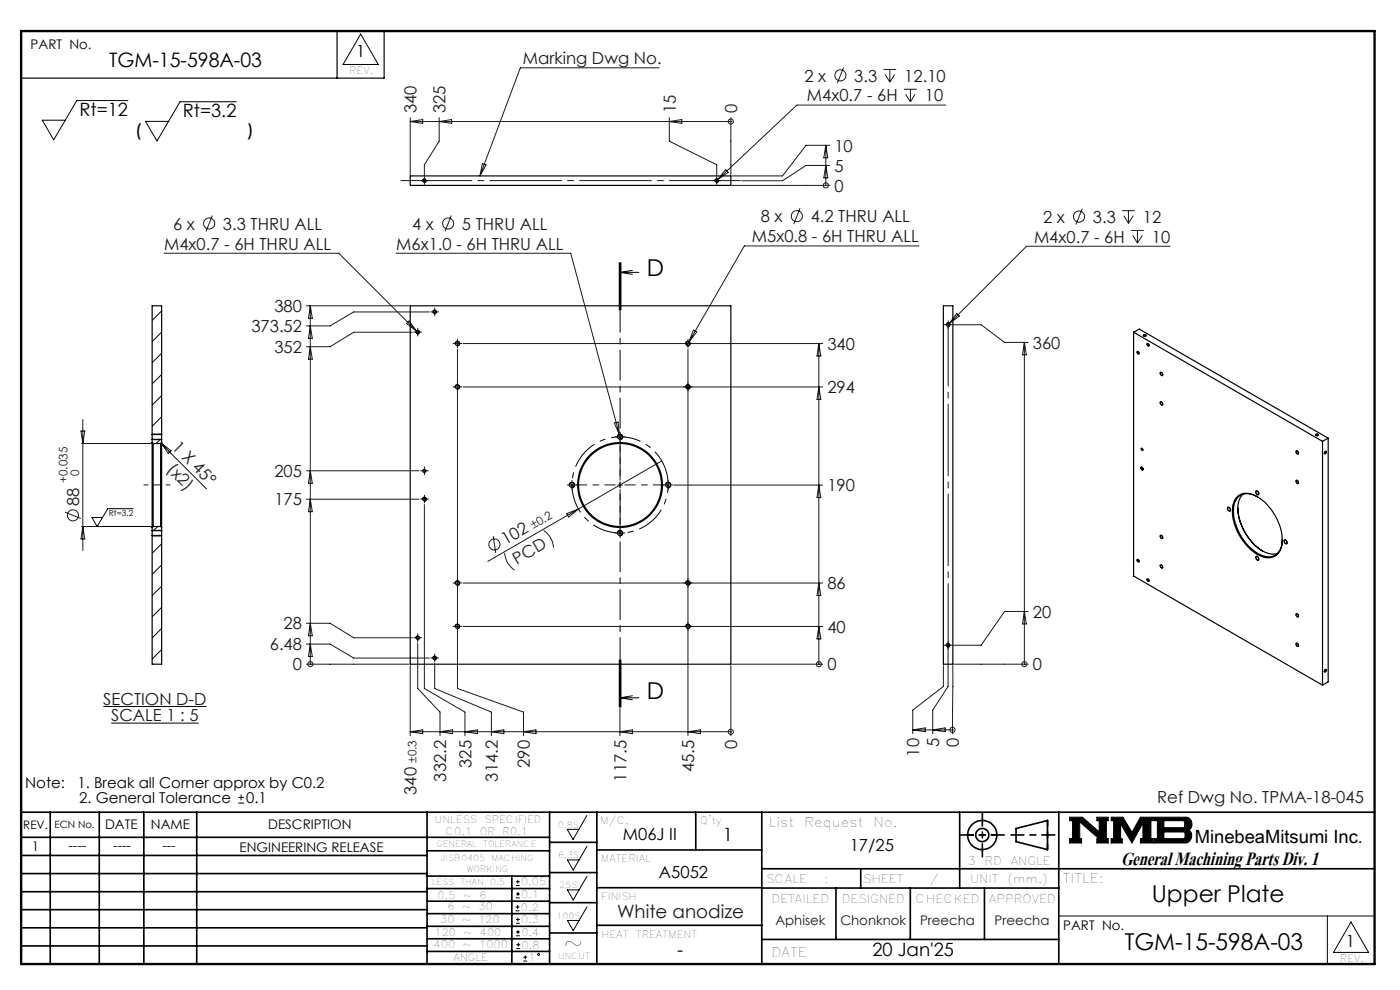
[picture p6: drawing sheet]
<svg xmlns="http://www.w3.org/2000/svg" width="297mm" height="210mm" viewBox="0 0 297 210" stroke-linecap="round" stroke-linejoin="round" font-family="sans-serif">
<g fill="none" stroke="#000" stroke-width=".21">
<path d="M76.5 7.2l3.8 6.5h-7.5zM27.1 21.3h-10.8l-4.9 8.4-2.4-4.2h4.9M50.1 21.6h-11.9l-4.9 8.3-2.4-4.2h4.9M89.6 38.4a.4 .4 0 0 1 .4-.5 .4 .4 0 0 1 .4 .5 .4 .4 0 0 1-.5 .3M151.7 38.4a.4 .4 0 0 1 .3-.5 .4 .4 0 0 1 .4 .5 .4 .4 0 0 1-.5 .3M131.4 55.7v10M131.5 57.8h4M131.5 57.8l2.7 .4M131.5 55.7v10M131.7 55.7v10M134.2 57.4l-2.7 .4M34.3 66l-2 2"/>
<path d="M34.3 70.4l-2 2.1M34.3 74.9l-2 2M34.3 79.4l-2 2M88.2 70.6a.4 .4 0 0 1 .4-.5 .4 .4 0 0 1 .4 .4 .4 .4 0 0 1-.5 .4M91.8 66.3a.4 .4 0 0 1 .4-.5 .4 .4 0 0 1 .4 .4 .4 .4 0 0 1-.5 .4M96.6 73a.51 .51 0 0 1 .4-.6 .51 .51 0 0 1 .5 .5 .51 .51 0 0 1-.6 .5M145.5 73a.51 .51 0 0 1 .4-.6 .51 .51 0 0 1 .5 .5 .51 .51 0 0 1-.6 .5M200.7 69a.4 .4 0 0 1 .4-.5 .4 .4 0 0 1 .4 .4 .4 .4 0 0 1-.5 .4M241.2 74.5a.3 .3 0 0 1 .4 .2 .3 .3 0 0 1-.2 .4l-.2-.3zM242.5 71.1l.5-.1a.19 .19 0 0 1 .2 .2 .19 .19 0 0 1-.3 .2l-.3-.1zM243.3 72.8a.3 .3 0 0 1 .5 .2 .3 .3 0 0 1-.2 .4l-.3-.2zM246.1 79a.41 .41 0 0 1 .5 .2 .41 .41 0 0 1-.1 .5l-.3-.2z"/>
<path d="M32.3 92.1h2M32.3 93.3h2M34 93.2l-.9 .9M34.3 83.9l-2 2M34.3 88.4l-2 2M96.6 82.2a.51 .51 0 0 1 .4-.6 .51 .51 0 0 1 .5 .5 .51 .51 0 0 1-.6 .5M131 92.8a.6 .6 0 0 1 .5-.7 .6 .6 0 0 1 .6 .6 .6 .6 0 0 1-.7 .6M145.5 82.2a.51 .51 0 0 1 .4-.6 .51 .51 0 0 1 .5 .5 .51 .51 0 0 1-.6 .5M242.1 99.1a.29 .29 0 0 1 .4 .2 .29 .29 0 0 1-.3 .4l-.2-.3zM246.1 85.3a.37 .37 0 0 1 .5 .2 .37 .37 0 0 1-.1 .5l-.3-.3zM275 95.6a.38 .38 0 0 1 .4 .3 .38 .38 0 0 1-.1 .4l-.3-.2zM279.1 92.1h.4a.2 .2 0 0 1 .2 .2 .2 .2 0 0 1-.3 .2 .2 .2 0 0 1-.3-.1 .2 .2 0 0 1 0-.3z"/>
<path d="M281 95.9l.1-.1a.24 .24 0 0 1 .4 .1 .24 .24 0 0 1-.3 .3h-.3zM20.3 111.7h11.9M28.2 107.9h-5.3l-2.3 3.8-1.1-1.9h2.2M32.3 112.5h2M32.3 113.7h2M33.5 111.7l-.9 .9M34.3 115.3l-2 2.1M34.3 119.8l-2 2M89.6 106a.4 .4 0 0 1 .4-.5 .4 .4 0 0 1 .4 .5 .4 .4 0 0 1-.5 .3M120.8 103a.6 .6 0 0 1 .5-.7 .6 .6 0 0 1 .6 .6 .6 .6 0 0 1-.7 .6M131 113.2a.59 .59 0 0 1 .5-.7 .59 .59 0 0 1 .6 .6 .59 .59 0 0 1-.7 .6M141.1 103a.61 .61 0 0 1 .6-.7 .61 .61 0 0 1 .6 .6 .61 .61 0 0 1-.7 .6"/>
<path d="M241.2 118.7h.3a.29 .29 0 0 1 .3 .3 .29 .29 0 0 1-.4 .3 .29 .29 0 0 1-.2-.4zM246.2 113.6a.41 .41 0 0 1 .4 .2 .41 .41 0 0 1-.1 .5l-.3-.3zM246.2 119.8a.4 .4 0 0 1 .4 .2 .4 .4 0 0 1-.1 .5l-.4-.4zM260.4 107.6a.47 .47 0 0 1 .6 .3 .47 .47 0 0 1-.2 .6l-.4-.5zM266.4 104.2a.46 .46 0 0 1 .6 .2 .46 .46 0 0 1-.2 .6l-.3-.3zM266.4 118.1a.45 .45 0 0 1 .6 .2 .45 .45 0 0 1-.2 .6l-.3-.2zM272.4 114.6a.51 .51 0 0 1 .6 .2 .51 .51 0 0 1-.1 .6l-.4-.2zM275 101.9a.43 .43 0 0 1 .4 .2 .43 .43 0 0 1-.1 .5l-.3-.4zM34.3 124.3l-2 2M34.3 128.8l-2 2M34.3 133.3l-2 2M34.3 137.8l-2 2"/>
<path d="M88.2 135.4a.4 .4 0 0 1 .4-.5 .4 .4 0 0 1 .4 .4 .4 .4 0 0 1-.5 .4M91.8 139.7a.4 .4 0 0 1 .4-.5 .4 .4 0 0 1 .4 .4 .4 .4 0 0 1-.5 .4M96.6 123.8a.51 .51 0 0 1 .4-.6 .51 .51 0 0 1 .5 .5 .51 .51 0 0 1-.6 .5M96.6 133a.51 .51 0 0 1 .4-.6 .51 .51 0 0 1 .5 .5 .51 .51 0 0 1-.6 .5M131.4 140v10M131.5 140v10M131.7 140v10zM145.5 133a.51 .51 0 0 1 .4-.6 .51 .51 0 0 1 .5 .5 .51 .51 0 0 1-.6 .5M145.5 123.8a.51 .51 0 0 1 .4-.6 .51 .51 0 0 1 .5 .5 .51 .51 0 0 1-.6 .5M200.7 137a.4 .4 0 0 1 .4-.5 .4 .4 0 0 1 .4 .4 .4 .4 0 0 1-.5 .4M243.3 122.8a.3 .3 0 0 1 .5 .2 .3 .3 0 0 1-.2 .4l-.3-.3zM275 136.4a.38 .38 0 0 1 .4 .3 .38 .38 0 0 1-.1 .5l-.3-.4z"/>
<path d="M275 130.2a.4 .4 0 0 1 .4 .2 .4 .4 0 0 1-.1 .5l-.4-.5zM21.9 149.9h21.9M23.6 153.4h18.6M131.5 148h4M131.5 148l2.7 .4M134.2 147.6l-2.7 .4M281.1 142a.29 .29 0 0 1 .3 .4 .29 .29 0 0 1-.4 .1zM50.6 170.3h1.2M50.6 169.1h1.2M51.2 168.5v1.2M120.3 175.9h2.5l-1.2 2.2zM124.5 173l-1.7 2.9"/>
<path d="M124.5 179.5l-1.7 2.9M226.9 173.3h2.7l3.6 3.2v-2.4h-.5v-.8h2.4v.8h-.4v3.8h.4v.9h-2.4v-.9h.5l-4.1-3.6v3.6h.3v.9h-2.5v-.9h.6v-3.8h-.6zM235.7 173.3h2.5l1.9 3.3 1.8-3.3h2.8v.8h-.5v3.8h.5v.9h-2.8v-.9h.6v-3.3l-2.4 4.2-2.4-4v3.2h.4v.8h-2.4v-.9h.6v-3.8h-.6zM244.9 173.3h6.6a1.47 1.47 0 0 1 1.3 1.2 1.47 1.47 0 0 1-.7 1.6 1.48 1.48 0 0 1 .7 1.6 1.48 1.48 0 0 1-1.4 1.1h-6.5v-.9h.6v-3.8h-.6zM246.9 174.1h4.1l.3 .2v1l-.3 .3h-4.1zM246.9 176.5h4.2l.3 .3v.8l-.4 .3h-4.1zM109.4 193.2h.8M109.4 192.4h.8M109.4 187.8h.8M109.4 187h.8M109.5 198.5h.8M109.5 197.7h.8"/>
<path d="M109.5 195.9h.8M109.5 195h.8M109.5 190.5h.8M109.5 189.6h.8M109.8 192v.8M109.9 194.7v.8M109.9 186.6v.8M109.9 189.2v.8M109.9 197.3v.8M110 200v.8M120.4 182.4h2.4l-1.2 2.2zM120.4 188.8h2.4l-1.2 2.1z"/>
<path d="M120.4 195.3h2.4l-1.2 2.1zM124.5 185.9l-1.7 2.9M124.5 192.4l-1.7 2.9M224.6 194.3h67M281.6 194.3v10.2M286.6 195.6l3.7 6.4h-7.4zM109.5 201.2h.8M109.5 200.4h.8M111 203.9h.8M111 203.1h.8M111.4 202.7v.8"/>
<circle cx="114.3" cy="202.5" r=".2"/>
</g>
<g fill="none" stroke="#000" stroke-width=".35">
<path d="M4.5 172.3h287.1M4.5 177.6h112.1M10.7 172.3v32.2M21.1 172.3v32.2M30.5 172.3v32.2M41.7 172.3v32.2M90.6 172.3v32.2M116.6 172.3v32.2M116.6 178.7h10M126.6 172.3v32.2M147.6 172.3v8M161.6 172.3v32.2"/>
<path d="M203.6 172.3v16.1M215.5 175.7l6.7-1.6v6.1l-6.7-1.7zM224.6 172.3v32.2M4.5 185.3h86.1M4.5 181.5h86.1M4.5 189.2h86.1M4.5 193h86.1M4.5 196.8h86.1M90.6 199.1h26M90.6 193.8h26M90.6 188.5h26M90.6 191.2h26"/>
<path d="M90.6 180.5h26M90.6 185.8h26M90.6 196.5h26M108.6 185.8v18.5M116.6 185.1h10M116.6 191.5h10M116.6 197.9h10M126.6 196.3h35M126.6 188.3h35M126.6 180.3h35M161.6 184.3h130M161.6 199.3h63"/>
<path d="M161.6 188.4h63M177.3 188.4v10.9M182.6 184.3v4.1M193.1 188.4v10.9M208.8 188.4v10.9M4.5 200.7h86.1M90.6 201.8h26"/>
<circle cx="208.4" cy="177.1" r="3.1"/>
<circle cx="208.4" cy="177.1" r="1.4"/>
</g>
<path d="M4.5 6.6h287.1" fill="none" stroke="#000" stroke-width=".21" stroke-dasharray="6.3 1.3 1.3 1.3" stroke-dashoffset="1.9"/>
<g fill="none" stroke="#000" stroke-width=".25">
<path d="M71.5 6.6v10M81.5 6.6v10h-77M87 37.3h68v2h-68zM87 64.9h68v76h-68zM200.1 64.9h2v76h-2zM240.5 70.5v51.7l40.1 23.1M240.5 70.5l40.1 23.1M240.5 70.5l1.2-.7 40.1 23.1M241.3 74.6h.1a.28 .28 0 0 1 .2 .2 .28 .28 0 0 1-.1 .3l-.2-.3zM243.4 72.9h.1a.28 .28 0 0 1 .2 .2 .28 .28 0 0 1-.1 .3l-.2-.2zM246.2 79.1a.33 .33 0 0 1 .4 .1 .33 .33 0 0 1-.1 .4l-.3-.2zM32.3 92.2v1"/>
<path d="M32.3 93.9v18M32.3 92.2v-27.3h2v27.3M32.3 93.2h2M32.3 92.2h2M32.3 93.2v.7M32.3 93.9l.2 .2M32.5 94.1v17.6M32.5 94.1h1.6M34.1 94.1v17.6M34.3 92.2v1M34.3 93.9v18M34.3 93.9l-.2 .2"/>
<path d="M34.3 93.2v.7M242.1 99.2a.24 .24 0 0 1 .3 .1 .24 .24 0 0 1-.1 .3zM242.1 95.1h.1a.25 .25 0 0 1 .3 .2 .25 .25 0 0 1-.2 .3l-.2-.3zM246.2 85.3a.33 .33 0 0 1 .4 .2 .33 .33 0 0 1-.1 .4l-.3-.3zM275 95.7a.35 .35 0 0 1 .4 .2 .35 .35 0 0 1-.1 .4l-.3-.2zM279.2 92.1l.5 .1a.25 .25 0 0 1-.3 .2 .25 .25 0 0 1-.2-.3zM280.6 93.6v51.7M281 95.9l.2-.1a.22 .22 0 0 1 .1 .3 .22 .22 0 0 1-.3 0zM281.8 92.9v51.7l-1.2 .7M281.8 92.9l-1.2 .7M32.3 112.6v1M32.3 113.6v27.3h2v-27.3"/>
<path d="M32.3 113.6h2M32.3 111.9v.7M32.3 112.6h2M32.5 111.7l-.2 .2M32.5 111.7h1.6M34.1 111.7l.2 .2M34.3 112.6v1M34.3 111.9v.7M241.3 118.7a.23 .23 0 0 1 .3 .2 .23 .23 0 0 1-.2 .3zM246.2 113.7a.33 .33 0 0 1 .4 .1 .33 .33 0 0 1-.1 .4l-.3-.2zM246.2 119.9a.33 .33 0 0 1 .4 .2 .33 .33 0 0 1-.1 .4l-.3-.4zM260.5 107.7a.43 .43 0 0 1 .4 .2 .43 .43 0 0 1-.1 .5l-.3-.3z"/>
<path d="M262.5 105.3a3.6 3.6 0 0 1 4.6 .3 11.4 11.4 0 0 1 4.9 10 3 3 0 0 1-4.9 2.2 11.2 11.2 0 0 1-5.6-10.7l.3-.8zM262.6 107.8a11.7 11.7 0 0 0 5.2 9.1M263.7 104.8a5.3 5.3 0 0 0-.8 5.4 10.7 10.7 0 0 0 6.1 7.2l.8 .1 1.1-.1M266.5 104.2a.39 .39 0 0 1 .4 .2 .39 .39 0 0 1-.1 .5l-.3-.2zM266.5 118.1a.42 .42 0 0 1 .5 .2 .42 .42 0 0 1-.2 .5l-.3-.4zM266.8 105.4a3.1 3.1 0 0 0-5 1.5 10.6 10.6 0 0 0 3.5 9.3 4.7 4.7 0 0 0 5.1 1.6 3.5 3.5 0 0 0 1.6-3.3M272.5 114.6a.42 .42 0 0 1 .4 .2 .42 .42 0 0 1-.1 .5l-.3-.4zM275 101.9a.31 .31 0 0 1 .4 .2 .31 .31 0 0 1-.2 .4l-.2-.2zM243.4 122.8h.1a.28 .28 0 0 1 .2 .2 .28 .28 0 0 1-.1 .3l-.2-.2zM275 136.5a.31 .31 0 0 1 .4 .2 .31 .31 0 0 1-.2 .4l-.2-.2zM275 130.2a.3 .3 0 0 1 .4 .2 .3 .3 0 0 1-.2 .4l-.2-.3z"/>
<circle cx="90" cy="38.3" r=".33"/>
<circle cx="152" cy="38.3" r=".33"/>
<circle cx="88.6" cy="70.5" r=".33"/>
<circle cx="92.2" cy="66.2" r=".34"/>
<circle cx="97" cy="72.9" r=".42"/>
<circle cx="145.9" cy="72.9" r=".43"/>
<circle cx="201.1" cy="68.9" r=".33"/>
<circle cx="242.9" cy="71.1" r=".24"/>
<circle cx="90" cy="99.9" r=".33"/>
<circle cx="97" cy="82.1" r=".41"/>
<circle cx="131.5" cy="92.7" r=".51"/>
<circle cx="145.9" cy="82.1" r=".42"/>
<circle cx="90" cy="105.9" r=".33"/>
<circle cx="121.3" cy="102.9" r=".5"/>
<circle cx="131.5" cy="102.9" r="9"/>
<circle cx="131.5" cy="102.9" r="8.8"/>
<circle cx="131.5" cy="113.1" r=".51"/>
<circle cx="141.7" cy="102.9" r=".51"/>
<circle cx="88.6" cy="135.3" r=".33"/>
<circle cx="92.2" cy="139.6" r=".34"/>
<circle cx="97" cy="123.7" r=".42"/>
<circle cx="97" cy="132.9" r=".41"/>
<circle cx="145.9" cy="123.7" r=".43"/>
<circle cx="145.9" cy="132.9" r=".42"/>
<circle cx="201.1" cy="136.9" r=".33"/>
<circle cx="281.2" cy="142.3" r=".24"/>
</g>
<path d="M205.3 177.1h6.2M222.2 174v6.2" fill="none" stroke="#000" stroke-width=".35" stroke-dasharray="15.2 1.3 1.3 1.3" stroke-dashoffset="14.1"/>
<path d="M203.8 177.1h9.2M208.4 172.5v9.2M214.5 177.1h9.3" fill="none" stroke="#000" stroke-width=".35" stroke-dasharray="15.2 1.3 1.3 1.3" stroke-dashoffset="12.5"/>
<path d="M4.5 6.6h287.1v197.9h-287.1z" fill="none" stroke="#000" stroke-width=".5"/>
<path d="M226.9 173.3v.8h.6v3.8h-.6v.9h2.5v-.9h-.3v-3.6l4.1 3.6h-.5v.9h2.4v-.9h-.4v-3.8h.4v-.8h-2.4v.8h.5v2.4l-3.6-3.2zM235.7 173.3v.8h.6v3.8h-.6v.9h2.4v-.8h-.4v-3.2l2.4 4 2.4-4.2v3.3h-.6v.9h2.8v-.9h-.5v-3.8h.5v-.8h-2.8l-1.8 3.3-1.9-3.3zM246.9 176.5h4.2l.3 .2v1l-.3 .2h-4.2zM244.9 173.3v.8h.6v3.8h-.6v.9h6.9l.7-.5 .3-.9-.1-.7-.6-.6a1.48 1.48 0 0 0 .7-1.6 1.48 1.48 0 0 0-1.3-1.2zM246.9 174.1h4.1l.3 .2v1.1l-.2 .2h-4.2z" fill-rule="evenodd" fill="#000"/>
<g fill="none" stroke="#191924" stroke-width=".21">
<path d="M139.8 14.4h-29.4l-8.6 22.9M179 14.3l-1.4 3.4M187.4 14.7h2.7M187.8 15.8l1 1.6M188.8 14.7v2.7M189.8 15.8l-1 1.6M191.8 18.9h2.7M192.1 20l1 1.6M193.1 18.9v2.7M194.1 20l-1 1.6M87 25v12M87 25.8l2.7-.4v.8z"/>
<path d="M87 25.8h68M89.5 38.3h1M90 37.8v1M93.2 25v4.9l-3.2 5.1v2.2M93.2 25.8l2.6-.4v.8zM102.3 34.7l.8 .3-1.3 2.3zM142 25v4.9l10 5.1v2.2M142 25.8l2.6-.4v.8zM151.5 38.3h1M152 37.8v1M152.3 38.1l-.5 .5M153.9 36l.6 .6-2.2 1.5z"/>
<path d="M155 25.8h.1M155 25v12M155.3 39.3h20.7M175.2 39.3h.1M175.2 30.8v8.5M175.2 35.1l.4 2.6h-.8zM175.2 30.8l.4 2.7h-.8zM176 35.1h-5l-5 3.2h-8.7M176 30.8h-5l-5 6.5h-10.7M200.6 22.3h-31.5l-16.8 15.8M34.8 53.7h37.1l16.9 17M45 45.7l-1.3 3.4"/>
<path d="M84 53.7h37.1l10.3 38.5M95.7 45.7l-1.3 3.4M169.7 44.2l-1.3 3.3M194.9 52.2h-37l-11.7 20.3M229.6 44.3l-1.4 3.3M238.1 44.7h2.6M238.4 45.7l1 1.7M239.4 44.7v2.7M240 48.9h2.6M240.3 49.9l1 1.7M240.4 45.7l-1 1.7M241.3 48.9v2.7"/>
<path d="M242.3 49.9l-1 1.7M248.2 52.2h-30.4l-16.9 16.9M65 64.9h21.7M65.8 64.9v76M65.8 73.5l.5 2.7h-.9zM65.8 69.1l.5 2.7h-.9zM65.8 64.9l.5 2.6h-.9zM86.2 68.6l.6-.5 1.6 2.1zM87.5 70.5h-12.5l-5 3h-5M88.1 70.5h1M88.6 70v1M91.1 66.2h-16.1l-5 2.9h-5"/>
<path d="M91.7 66.2h1M92.2 65.7v1M96.5 72.9h1M97 72.4v1M97 74.1v71.9l14.1 5.1v5M98.2 72.9h76.3M145.9 72.4v1M145.9 74.1v82M146.2 72.5l-.5 .7M147.1 70l.7 .4-1.6 2.1zM173.7 72.9v68M173.7 72.9l.4 2.6h-.8z"/>
<path d="M200.6 68.9h1M201.1 68.4v1M202.2 68.9h5.9l5 3.7h5M203 66.5l.5 .6-2.1 1.5zM217.3 72.6v68.3M217.3 72.6l.4 2.7h-.8zM17.2 91.4h.8l-.4 2.7zM17.3 94.1h14.9M17.6 89v27.8M34.2 94l2.1 1.6-.6 .6zM34.2 94l9.6 9.7M65 99.9h23.9"/>
<path d="M65.8 99.9l.5 2.6h-.9zM89.5 99.9h1M90 99.4v1M96.5 82.1h1M98.2 82.1h76.3M130.3 89.7l.8-.2 .3 2.7zM131 92.7h1M131.4 92.2l.3 1M131.5 92.2v1M140.4 97.8l-17.7 10.2M173.7 82.1l.4 2.6h-.8zM13.8 108.6l3.3 1.4"/>
<path d="M17.3 111.7h14.9M17.6 111.7l.4 2.6h-.8zM65 105.9h23.9M65.8 105.9l.5 2.6h-.9zM89.5 105.9h1M90 105.4v1M90 107v39l8.6 5.1v5M104.6 113.7l.6 3.6M107.1 117.3v.6a4.7 4.7 0 0 0 2 3M115.3 112.5l.7 .6a4.6 4.6 0 0 1 1.4 3.1M120.2 109l2.5-1-2.1 1.7zM120.8 102.9h1"/>
<path d="M121.3 102.4v1M122.7 108l-19.2 11.1M131 102.9h1M131 113.1h1M131.5 102.4v1M131.5 112.6v1M141.2 102.9h1M141.7 102.4v1M143 102.9h31.5M173.7 102.9l.4 2.6h-.8zM65 136.6h5l5 3h16.1M65 132.2h5l5 3.1h12.5"/>
<path d="M65.8 136.6l.5 2.7h-.9zM65.8 132.2l.5 2.7h-.9zM88.1 135.3h1M88.6 134.8v1M88.6 136.4v9.6l4.7 5.1v5M91.7 139.6h1M92.2 139.1v1M96.5 132.9h1M96.5 123.7h1M98.2 132.9h76.3M98.2 123.7h76.3M173.7 132.9l.4 2.6h-.8z"/>
<path d="M173.7 123.7l.4 2.6h-.8zM200.6 136.9h1M201.1 136.4v9.2l-3.2 5v5M217.3 129.7l.4 2.7h-.8zM218.1 129.7h-5l-5 7.2h-5.9M65 140.9h21.7M65.8 140.9h.1M87 155.2h68M87 141.2v14.9M87 155.2l2.7-.4v.8zM92.2 140.7v5.3l12 5.1v5M93.3 155.2l2.7-.4v.8z"/>
<path d="M98.6 155.2l2.7-.4v.8zM104.2 155.2l2.7-.4v.8zM111.1 155.2l2.6-.4v.8zM131.5 150.3v5.8M131.5 155.2l2.7-.4v.8zM145.9 155.2l2.7-.4v.8zM155 155.2h.1M155 141.2v14.9M155.3 140.9h19.2M173.7 140.9h.1M193.6 154.8h8.5M193.6 154.8l2.7-.4v.8z"/>
<path d="M197.9 154.8l2.6-.4v.8zM200.1 141.2v4.4l-6.5 5v5M202.1 154.8h.1M202.1 141.2v14.4M202.4 140.9h15.7M217.3 140.9h.1"/>
<circle cx="178.3" cy="16" r="1.18"/>
<circle cx="155" cy="25.8" r=".54"/>
<circle cx="175.2" cy="39.3" r=".54"/>
<circle cx="44.4" cy="47.4" r="1.18"/>
<circle cx="95.1" cy="47.4" r="1.18"/>
<circle cx="169" cy="45.9" r="1.18"/>
<circle cx="228.9" cy="45.9" r="1.17"/>
<circle cx="15.5" cy="109.3" r="1.18"/>
<circle cx="104.9" cy="115.5" r="1.18"/>
<circle cx="65.9" cy="140.9" r=".54"/>
<circle cx="155" cy="155.2" r=".54"/>
<circle cx="173.7" cy="140.9" r=".54"/>
<circle cx="202.1" cy="154.8" r=".54"/>
<circle cx="217.3" cy="140.9" r=".55"/>
</g>
<path d="M141.3 99.9a10.2 10.2 0 0 0-17-4.2 10.2 10.2 0 0 0 4.4 16.9 10.2 10.2 0 0 0 12.8-11.8l-.2-.9" fill="none" stroke="#000" stroke-width=".21" stroke-dasharray="6.3 1.3 1.3 1.3" stroke-dashoffset="1.6" stroke-linecap="butt"/>
<path d="M131.5 55.7v94.3" fill="none" stroke="#000" stroke-width=".21" stroke-dasharray="6.3 1.3 1.3 1.3" stroke-dashoffset="1.8"/>
<path d="M36.1 102.9h-5.6" fill="none" stroke="#191924" stroke-width=".21" stroke-dasharray="15.2 1.3 1.3 1.3" stroke-dashoffset="14.3"/>
<path d="M157 38.3h-72" fill="none" stroke="#191924" stroke-width=".21" stroke-dasharray="15.2 1.3 1.3 1.3" stroke-dashoffset=".2"/>
<path d="M201.1 68.9v68" fill="none" stroke="#191924" stroke-width=".21" stroke-dasharray="15.2 1.3 1.3 1.3" stroke-dashoffset="2.2"/>
<g fill="none" stroke="#191924" stroke-width=".21" stroke-dasharray="15.2 1.3 1.3 1.3">
<path d="M89.5 38.3h-.3M90 37.8v-.3M90 38.8v.3M90.5 38.3h.4M151.5 38.3h-.3M152 37.8v-.3M152 38.8v.3M152.5 38.3h.4M88.1 70.4h-.3M88.6 69.9v-.3M88.6 70.9v.4M89.1 70.4h.3"/>
<path d="M91.7 66.2h-.3M92.2 65.7v-.4M92.2 66.7v.3M92.7 66.2h.3M96.5 72.9h-.4M97 72.4v-.5M97 73.4v.4M97.5 72.9h.5M145.4 72.9h-.4M145.9 72.4v-.5M145.9 73.4v.4M146.4 72.9h.5"/>
<path d="M200.6 68.9h-.3M201.1 68.4v-.4M201.1 69.4v.3M201.6 68.9h.4M89.5 99.9h-.3M90 99.4v-.4M90.5 99.9h.4M96.5 82.1h-.4M97 81.6v-.5M97 82.6v.4M97.5 82.1h.5M131 92.7h-.5"/>
<path d="M131.5 92.2v-.5M131.5 93.2v.5M132 92.7h.5M145.4 82.1h-.4M145.9 81.6v-.5M145.9 82.6v.4M146.4 82.1h.5M89.5 105.9h-.3M90 100.4v.3M90 105.4v-.4M90 106.4v.3M90.5 105.9h.4"/>
<path d="M120.8 102.9h-.5M121.3 102.4v-.5M121.3 103.4v.5M121.8 102.9h.5M131 113.1h-.5M131.5 112.6v-.5M131.5 113.6v.5M132 113.1h.5M141.2 102.9h-.5M141.7 102.4v-.5M141.7 103.4v.5M142.2 102.9h.5"/>
<path d="M88.1 135.3h-.3M88.6 134.8v-.4M88.6 135.8v.3M89.1 135.3h.3M91.7 139.6h-.3M92.2 139.1v-.4M92.7 139.6h.3M96.5 123.7h-.4M96.5 132.9h-.4M97 123.2v-.5M97 124.2v.4M97 132.4v-.5"/>
<path d="M97 133.4v.4M97.5 123.7h.5M97.5 132.9h.5M145.4 132.9h-.4M145.4 123.7h-.4M145.9 132.4v-.5M145.9 133.4v.4M145.9 123.2v-.5M145.9 124.2v.4M146.4 132.9h.5M146.4 123.7h.5M200.6 136.9h-.3"/>
<path d="M201.1 136.4v-.4M201.1 137.4v.3M201.6 136.9h.4M92.2 140.1v.3"/>
</g>
<path d="M130.5 102.9h-8.3M131.5 101.9v-8.3M131.5 103.9v8.3M132.5 102.9h8.3" fill="none" stroke="#191924" stroke-width=".21" stroke-dasharray="15.2 1.3 1.3 1.3" stroke-dashoffset="13"/>
<text font-size="6.2" x="237.8" y="183.6">General Machining Parts Div. 1</text>
<g font-size="4.9">
<text x="137.2" y="58.5">D</text>
<text x="137.2" y="148.3">D</text>
<text x="244.3" y="191.4">Upper Plate</text>
<text x="119.6" y="201.8">~</text>
<text x="238.6" y="201.5">TGM-15-598A-03</text>
</g>
<text font-size="4.2" x="23.2" y="14.3">TGM-15-598A-03</text>
<g font-size="3.9">
<text x="16.9" y="24.6">Rt=12</text>
<text x="38.8" y="24.9">Rt=3.2</text>
<text x="153.3" y="178.4">1</text>
<text x="253.5" y="178.9">MinebeaMitsumi Inc.</text>
<text x="143.7" y="202.9">-</text>
<text x="185.1" y="202.9">20 Jan'25</text>
</g>
<text font-size="3.9" fill="#191924" x="130.9" y="194.6">White anodize</text>
<g font-size="3.6">
<text x="28.6" y="28.9">(</text>
<text x="52.3" y="28.9">)</text>
</g>
<g font-size="3.5">
<text x="75.6" y="12.1">1</text>
<text x="132.1" y="178.2">M06J II</text>
<text x="180.3" y="180.5">17/25</text>
<text x="139.8" y="186.3">A5052</text>
<text x="285.5" y="200.9">1</text>
</g>
<g font-size="3.5" fill="#191924">
<text x="110.9" y="13.6">Marking Dwg No.</text>
<text x="170.7" y="17.3">2 x</text>
<text x="181.2" y="17.3">3.3</text>
<text x="191.8" y="17.3">12.10</text>
<text x="88.4" y="24" transform="rotate(-90 88.4 24)">340</text>
<text x="94.5" y="24" transform="rotate(-90 94.5 24)">325</text>
<text x="143.4" y="24" transform="rotate(-90 143.4 24)">15</text>
<text x="156.4" y="24" transform="rotate(-90 156.4 24)">0</text>
<text x="171.2" y="21.5">M4x0.7 - 6H</text>
<text x="196.2" y="21.5">10</text>
<text x="177" y="32.2">10</text>
<text x="177" y="40.6">0</text>
<text x="177" y="36.4">5</text>
<text x="161.4" y="47.2">8 x</text>
<text x="172" y="47.2">4.2 THRU ALL</text>
<text x="221.3" y="47.3">2 x</text>
<text x="231.8" y="47.3">3.3</text>
<text x="242.5" y="47.3">12</text>
<text x="34.8" y="52.9">M4x0.7 - 6H THRU ALL</text>
<text x="36.7" y="48.7">6 x</text>
<text x="47.3" y="48.7">3.3 THRU ALL</text>
<text x="84.1" y="52.9">M6x1.0 - 6H THRU ALL</text>
<text x="87.4" y="48.7">4 x</text>
<text x="98" y="48.7">5 THRU ALL</text>
<text x="159.5" y="51.4">M5x0.8 - 6H THRU ALL</text>
<text x="219.4" y="51.5">M4x0.7 - 6H</text>
<text x="244.4" y="51.5">10</text>
<text x="53.3" y="70.4">373.52</text>
<text x="58.2" y="66.2">380</text>
<text x="58.2" y="74.9">352</text>
<text x="175.5" y="74.2">340</text>
<text x="219.1" y="73.9">360</text>
<text x="175.5" y="83.4">294</text>
<text x="36.3" y="95.1" transform="rotate(45 36.3 95.1)">1 X 45°</text>
<text x="35.2" y="99.7" transform="rotate(45 35.2 99.7)">(x2)</text>
<text x="58.2" y="101.2">205</text>
<text x="16.8" y="107.4" transform="rotate(-90 16.8 107.4)">88</text>
<text x="58.2" y="107.2">175</text>
<text x="175.5" y="104.2">190</text>
<text x="107.3" y="115.7" transform="rotate(-30 107.3 115.7)">102</text>
<text x="109.6" y="119.8" transform="rotate(-30 109.6 119.8)">PCD</text>
<text x="175.5" y="125">86</text>
<text x="219.1" y="131">20</text>
<text x="57.2" y="138">6.48</text>
<text x="60.2" y="133.5">28</text>
<text x="175.5" y="134.2">40</text>
<text x="62.1" y="142.2">0</text>
<text x="175.5" y="142.2">0</text>
<text x="219.1" y="142.2">0</text>
<text x="21.9" y="149.5">SECTION D-D</text>
<text x="23.6" y="153">SCALE 1 : 5</text>
<text x="156.4" y="159" transform="rotate(-90 156.4 159)">0</text>
<text x="195" y="160.5" transform="rotate(-90 195 160.5)">10</text>
<text x="199.2" y="158.5" transform="rotate(-90 199.2 158.5)">5</text>
<text x="203.4" y="158.5" transform="rotate(-90 203.4 158.5)">0</text>
<text x="94.7" y="165.8" transform="rotate(-90 94.7 165.8)">332.2</text>
<text x="100" y="162.9" transform="rotate(-90 100 162.9)">325</text>
<text x="105.6" y="165.8" transform="rotate(-90 105.6 165.8)">314.2</text>
<text x="112.4" y="162.9" transform="rotate(-90 112.4 162.9)">290</text>
<text x="132.9" y="165.8" transform="rotate(-90 132.9 165.8)">117.5</text>
<text x="147.3" y="163.8" transform="rotate(-90 147.3 163.8)">45.5</text>
<text x="88.4" y="168.6" transform="rotate(-90 88.4 168.6)">340</text>
<text x="245.5" y="170.3">Ref Dwg No. TPMA-18-045</text>
</g>
<g font-size="3.2">
<text x="5.4" y="167.2">Note:</text>
<text x="16.4" y="167.2">1. Break all Corner approx by C0.2</text>
<text x="16.8" y="170.3">2. General Tolerance</text>
<text x="52.2" y="170.3">0.1</text>
</g>
<g font-size="2.8">
<text x="6.5" y="10.4">PART No.</text>
<text x="22.3" y="175.9">DATE</text>
<text x="32" y="175.9">NAME</text>
<text x="56.9" y="175.9">DESCRIPTION</text>
<text x="163.1" y="175.4">List</text>
<text x="170.6" y="175.4">Request</text>
<text x="185.3" y="175.4">No.</text>
<text x="6.8" y="180.6">1</text>
<text x="14.5" y="180.3">----</text>
<text x="24" y="180.3">----</text>
<text x="34.5" y="180.3">---</text>
<text x="50.8" y="180.7">ENGINEERING RELEASE</text>
<text x="225.5" y="187.3">TITLE:</text>
<text x="225.6" y="197.2">PART No.</text>
<text x="163.7" y="203">DATE</text>
</g>
<g font-size="2.8" fill="#191924">
<text x="164.5" y="196.1">Aphisek</text>
<text x="178.3" y="196.1">Chonknok</text>
<text x="195.2" y="196.1">Preecha</text>
<text x="211" y="196.1">Preecha</text>
</g>
<g font-size="2.5" fill="#191924">
<text x="16.8" y="101" transform="rotate(-90 16.8 101)">0</text>
<text x="14.4" y="102.5" transform="rotate(-90 14.4 102.5)">+0.035</text>
<text x="113.2" y="112.2" transform="rotate(-30 113.2 112.2)">±0.2</text>
<text x="88.4" y="161.8" transform="rotate(-90 88.4 161.8)">±0.3</text>
</g>
<g font-size="2.5">
<text x="4.9" y="175.9">REV.</text>
<text x="205.2" y="183.6">3</text>
<text x="208.9" y="183.6">RD</text>
<text x="214.4" y="183.6">ANGLE</text>
<text x="162.5" y="187.3">SCALE</text>
<text x="163.7" y="191.5">DETAILED</text>
<text x="174.9" y="187.3">:</text>
<text x="178.6" y="191.5">DESIGNED</text>
<text x="183.1" y="187.3">SHEET</text>
<text x="194.2" y="191.5">CHECKED</text>
<text x="197.2" y="187.3">/</text>
<text x="205.8" y="187.3">UNIT</text>
<text x="209.8" y="191.5">APPROVED</text>
<text x="213.7" y="187.3">(mm.)</text>
</g>
<g font-size="2.1">
<text x="74.1" y="15.7">REV.</text>
<text x="11.6" y="175.6">ECN No.</text>
<text x="92.2" y="174.5">UNLESS</text>
<text x="94.5" y="177.1">C0.1</text>
<text x="101.8" y="177.1">OR</text>
<text x="102.8" y="174.5">SPECIFIED</text>
<text x="106.6" y="177.1">R0.1</text>
<text x="127.3" y="174.7">M/C.</text>
<text x="148.6" y="174.8">Q'ty</text>
<text x="127.5" y="182.8">MATERIAL</text>
<text x="92.8" y="190.8">0.5</text>
<text x="98.2" y="190.8">~</text>
<text x="101.7" y="190.8">6</text>
<text x="110.6" y="187.8">0.05</text>
<text x="110.6" y="190.4">0.1</text>
<text x="127.6" y="190.9">FINISH</text>
<text x="93.4" y="195.7">30</text>
<text x="94.9" y="193">6</text>
<text x="98" y="195.7">~</text>
<text x="98" y="193">~</text>
<text x="101.5" y="195.7">120</text>
<text x="101.5" y="193">30</text>
<text x="110.5" y="193.2">0.2</text>
<text x="110.6" y="195.9">0.3</text>
<text x="92.1" y="201.1">400</text>
<text x="92.2" y="198.6">120</text>
<text x="96.2" y="203.9">ANGLE</text>
<text x="98.2" y="201.1">~</text>
<text x="98.3" y="198.6">~</text>
<text x="101.7" y="201.1">1000</text>
<text x="101.8" y="198.6">400</text>
<text x="110.6" y="198.5">0.4</text>
<text x="110.7" y="201.2">0.8</text>
<text x="112.1" y="203.9">1</text>
<text x="127.6" y="199">HEAT</text>
<text x="134.9" y="199">TREATMENT</text>
<text x="284.3" y="204.1">REV.</text>
</g>
<g font-size="1.8">
<text x="23.1" y="109.4">Rt=3.2</text>
<text x="92.6" y="179.7">GENERAL</text>
<text x="102.5" y="179.7">TOLERANCE</text>
<text x="118.4" y="175.6">0.8S</text>
<text x="93.5" y="182.6">JISB0405</text>
<text x="99" y="185">WORKING</text>
<text x="104.3" y="182.6">MACHING</text>
<text x="118.4" y="182.1">6.3S</text>
<text x="91.6" y="187.6">LESS</text>
<text x="97.7" y="187.6">THAN</text>
<text x="104" y="187.6">0.5</text>
<text x="118.7" y="188.4">25S</text>
<text x="118.1" y="194.9">100S</text>
<text x="118.4" y="203.4">UNCUT</text>
</g>
</svg>
